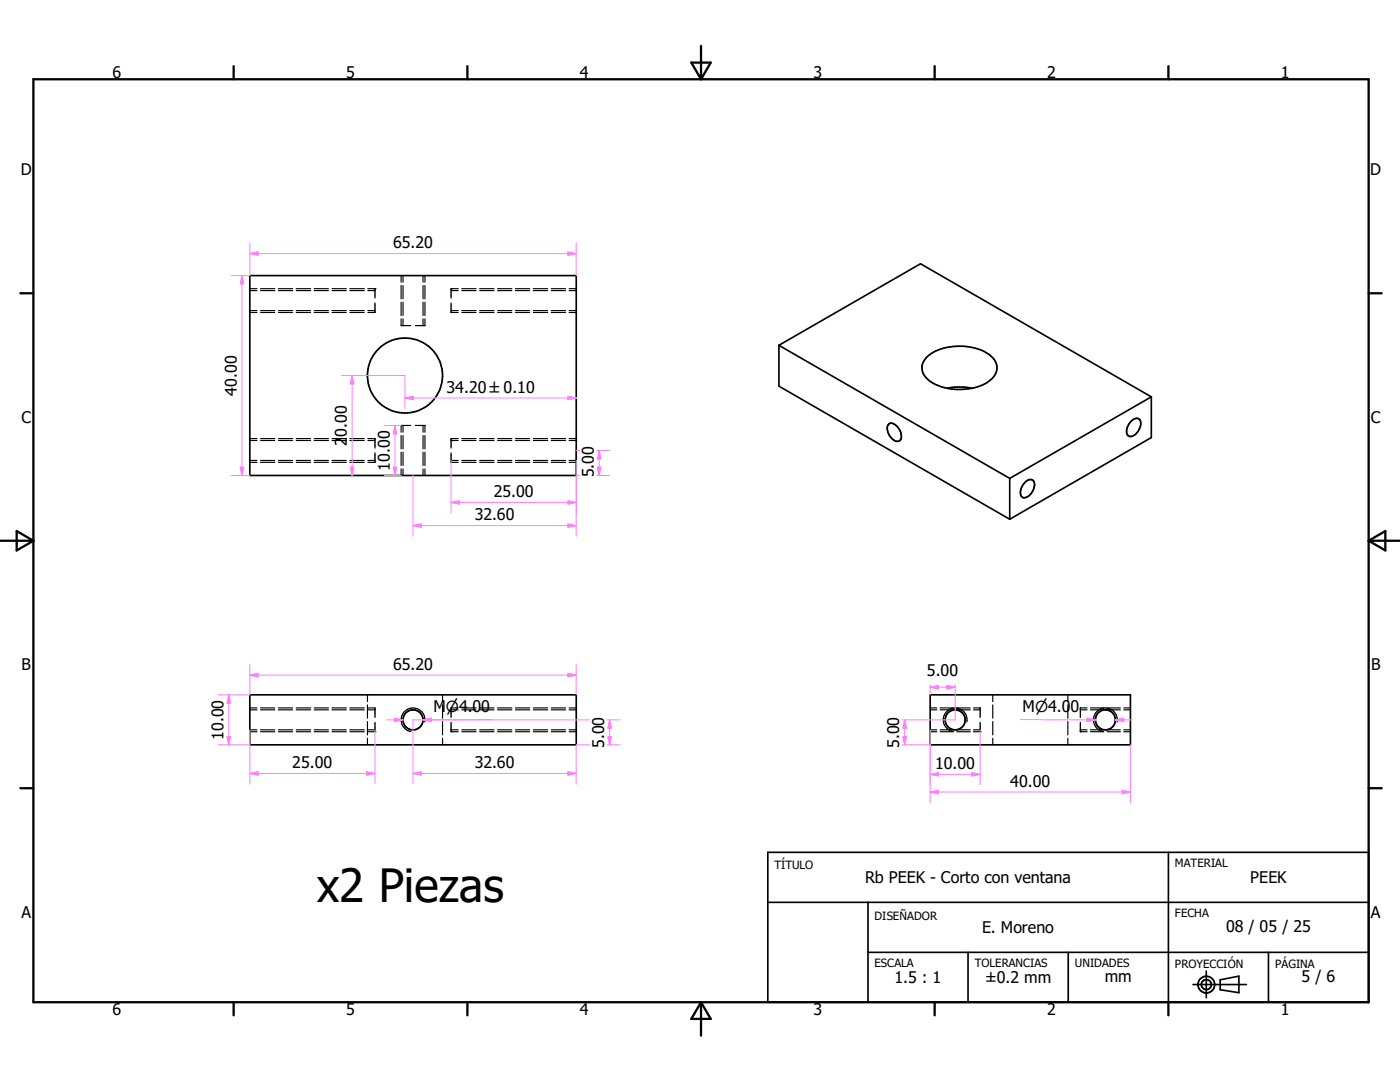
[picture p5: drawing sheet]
<svg xmlns="http://www.w3.org/2000/svg" width="279mm" height="216mm" viewBox="0 0 279 216" stroke-linecap="round" stroke-linejoin="round" font-family="sans-serif">
<g fill="none" stroke="#000" stroke-width=".33">
<path d="M49.9 55h65.1v39.9h-65.1zM155.4 68.9v8.2l46.1 26.5M155.4 68.9l46.1 26.6M155.4 68.9l28.3-16.3 46.1 26.6M185 71.2a10.9 10.9 0 0 1 10-1.6 5 5 0 0 1 4 3.6 3.7 3.7 0 0 1-2.4 3.4 11.5 11.5 0 0 1-11.1-.6 2.94 2.94 0 0 1-.5-4.8zM189 77.5a13.2 13.2 0 0 1 5 0M229.8 79.2v8.1l-28.3 16.3M229.8 79.2l-28.3 16.3M177.3 84.7a1.47 1.47 0 0 1 2.1 .8 2.05 2.05 0 0 1 .2 2.4 1.4 1.4 0 0 1-1.9-.8 2.07 2.07 0 0 1-.4-2.4zM201.5 95.5v8.1M204.6 96.2a.98 .98 0 0 1 1.1-.5 .98 .98 0 0 1 .8 .9 2.67 2.67 0 0 1-2.2 2.7 1.32 1.32 0 0 1-.4-2zM225.8 84a1.05 1.05 0 0 1 1.8 0 2.61 2.61 0 0 1-2.2 3.1 1.06 1.06 0 0 1-.5-1.5l.4-1z"/>
<path d="M49.9 138.6h65.1v10h-65.1zM185.6 138.6h40v10h-40zM153.2 170.1h119.9v29.9h-119.9zM233.2 170.1v29.9M153.2 180.1h119.9M173.2 190h99.9M173.2 180.1v19.9M193.2 190v10M213.2 190v10M238.1 196.5h10.6M240.7 193.8v5.3M243.5 195.5l3.7-.7v3.3l-3.7-.6z"/>
<path d="M253.1 190v10"/>
<circle cx="80.8" cy="74.9" r="7.5"/>
<circle cx="82.4" cy="143.6" r="2"/>
<circle cx="190.6" cy="143.6" r="2"/>
<circle cx="220.6" cy="143.6" r="2"/>
<circle cx="240.7" cy="196.5" r="1.66"/>
<circle cx="240.8" cy="196.5" r=".99"/>
</g>
<g fill="none" stroke="#000" stroke-width=".23">
<path d="M49.9 58h1.4M49.9 57.6h1.4M52 58h2.8M52 57.6h2.8M55.6 58h2.8M55.6 57.6h2.8M59.1 58h2.9M59.1 57.6h2.9M62.7 58h2.9M62.7 57.6h2.9M66.3 58h2.8M66.3 57.6h2.8"/>
<path d="M69.8 58h2.9M69.8 57.6h2.9M73.4 58h1.4M73.4 57.6h1.4M74.8 57.6h.1M74.8 57.6v1.9M80 55v1.3M80 57v2.6M80.4 55v1.3M80.4 57v2.6M84.4 55v1.3M84.4 57v2.6"/>
<path d="M84.8 55v1.3M84.8 57v2.6M90 57.6h.1M90 57.6v1.9M90 58h1.4M90 57.6h1.4M92.2 58h2.8M92.2 57.6h2.8M95.7 58h2.9M95.7 57.6h2.9M99.3 58h2.9M99.3 57.6h2.9"/>
<path d="M102.9 58h2.8M102.9 57.6h2.8M106.4 58h2.9M106.4 57.6h2.9M110 58h2.9M110 57.6h2.9M113.6 58h1.4M113.6 57.6h1.4M49.9 62h1.4M49.9 62.4h1.4M52 62h2.8M52 62.4h2.8"/>
<path d="M55.6 62h2.8M55.6 62.4h2.8M59.1 62h2.9M59.1 62.4h2.9M62.7 62h2.9M62.7 62.4h2.9M66.3 62h2.8M66.3 62.4h2.8M69.8 62h2.9M69.8 62.4h2.9M73.4 62h1.4M74.8 60.4v2h-1.4"/>
<path d="M80 60.3v2.7M80 63.6v1.4h2M80.4 60.3v2.7M80.4 63.6v1.4M84.4 60.3v2.7M84.4 63.6v1.4M84.8 60.3v2.7M84.8 63.6v1.4h-1.9M90 60.4v2h1.4M90 62h1.4M92.2 62h2.8M92.2 62.4h2.8"/>
<path d="M95.7 62h2.9M95.7 62.4h2.9M99.3 62h2.9M99.3 62.4h2.9M102.9 62h2.8M102.9 62.4h2.8M106.4 62h2.9M106.4 62.4h2.9M110 62h2.9M110 62.4h2.9M113.6 62h1.4M113.6 62.4h1.4"/>
<path d="M49.9 87.9h1.4M49.9 91.9h1.4M49.9 87.5h1.4M49.9 92.3h1.4M52 87.9h2.8M52 91.9h2.8M52 87.5h2.8M52 92.3h2.8M55.6 87.9h2.8M55.6 91.9h2.8M55.6 87.5h2.8M55.6 92.3h2.8"/>
<path d="M59.1 87.9h2.9M59.1 91.9h2.9M59.1 87.5h2.9M59.1 92.3h2.9M62.7 87.9h2.9M62.7 91.9h2.9M62.7 87.5h2.9M62.7 92.3h2.9M66.3 87.9h2.8M66.3 91.9h2.8M66.3 87.5h2.8M66.3 92.3h2.8"/>
<path d="M69.8 87.9h2.9M69.8 91.9h2.9M69.8 87.5h2.9M69.8 92.3h2.9M73.4 87.5h1.4v1.9M73.4 87.9h1.4M73.4 91.9h1.4M74.8 90.4v1.9h-1.4M80 86.9v2.7M80 90.2v2.7M80 93.6v1.3M80.4 84.9v1.3"/>
<path d="M80.4 86.9v2.7M80.4 90.2v2.7M80.4 93.6v1.3M82 84.9h-2v1.3M82.9 84.9h1.9v1.3M84.4 84.9v1.3M84.4 86.9v2.7M84.4 90.2v2.7M84.4 93.6v1.3M84.8 86.9v2.7M84.8 90.2v2.7M84.8 93.6v1.3"/>
<path d="M90 90.4v1.9h1.4M90 87.9h1.4M90 91.9h1.4M91.4 87.5h-1.4v1.9M92.2 87.9h2.8M92.2 91.9h2.8M92.2 87.5h2.8M92.2 92.3h2.8M95.7 87.9h2.9M95.7 91.9h2.9M95.7 87.5h2.9M95.7 92.3h2.9"/>
<path d="M99.3 87.9h2.9M99.3 91.9h2.9M99.3 87.5h2.9M99.3 92.3h2.9M102.9 87.9h2.8M102.9 91.9h2.8M102.9 87.5h2.8M102.9 92.3h2.8M106.4 87.9h2.9M106.4 91.9h2.9M106.4 87.5h2.9M106.4 92.3h2.9"/>
<path d="M110 87.9h2.9M110 91.9h2.9M110 87.5h2.9M110 92.3h2.9M113.6 87.9h1.4M113.6 91.9h1.4M113.6 87.5h1.4M113.6 92.3h1.4M73.3 138.6v1.4M88.3 138.6v1.4M198.1 138.6v1.4M213.1 138.6v1.4"/>
<path d="M49.9 141.6h1.4M49.9 145.6h1.4M49.9 141.3h1.4M49.9 146h1.4M52 141.6h2.8M52 145.6h2.8M52 141.3h2.8M52 146h2.8M55.6 141.6h2.8M55.6 145.6h2.8M55.6 141.3h2.8M55.6 146h2.8"/>
<path d="M59.1 141.6h2.9M59.1 145.6h2.9M59.1 141.3h2.9M59.1 146h2.9M62.7 141.6h2.9M62.7 145.6h2.9M62.7 141.3h2.9M62.7 146h2.9M66.3 141.6h2.8M66.3 145.6h2.8M66.3 141.3h2.8M66.3 146h2.8"/>
<path d="M69.8 141.6h2.9M69.8 145.6h2.9M69.8 141.3h2.9M69.8 146h2.9M73.3 140.6v2.7M73.3 144v2.6M73.3 147.3v1.3M73.4 141.6h1.4M73.4 145.6h1.4M73.4 141.3h1.4v1.9M73.4 146h1.4M74.8 146h.1"/>
<path d="M74.8 144.1v1.9M84.8 144.1a2.37 2.37 0 0 0-2-2.8 2.37 2.37 0 0 0-2.7 1.9 2.37 2.37 0 0 0 1.9 2.8M88.3 140.6v2.7M88.3 144v2.6M88.3 147.3v1.3M90 146h.1M90 141.6h1.4M90 145.6h1.4M90 146h1.4M90 144.1v1.9M91.4 141.3h-1.4v1.9M92.2 141.6h2.8"/>
<path d="M92.2 145.6h2.8M92.2 141.3h2.8M92.2 146h2.8M95.7 141.6h2.9M95.7 145.6h2.9M95.7 141.3h2.9M95.7 146h2.9M99.3 141.6h2.9M99.3 145.6h2.9M99.3 141.3h2.9M99.3 146h2.9M102.9 141.6h2.8"/>
<path d="M102.9 145.6h2.8M102.9 141.3h2.8M102.9 146h2.8M106.4 141.6h2.9M106.4 145.6h2.9M106.4 141.3h2.9M106.4 146h2.9M110 141.6h2.9M110 145.6h2.9M110 141.3h2.9M110 146h2.9M113.6 141.6h1.4"/>
<path d="M113.6 145.6h1.4M113.6 141.3h1.4M113.6 146h1.4M185.6 141.6h1.4M185.6 145.6h1.4M185.6 141.3h1.4M185.6 146h1.4M187.6 141.6h2.7M187.6 145.6h2.7M187.6 141.3h2.7M187.6 146h2.7M191 141.6h2.6"/>
<path d="M191 145.6h2.6M191 141.3h2.6M191 146h2.6M193 144.1a2.38 2.38 0 0 0-2-2.8 2.38 2.38 0 0 0-2.7 1.9 2.38 2.38 0 0 0 1.9 2.8M194.3 141.6h1.3M194.3 145.6h1.3M194.3 141.3h1.3v1.9M194.3 146h1.3M195.6 146h.1M195.6 144.1v1.9M198.1 140.6v2.7M198.1 144v2.6"/>
<path d="M198.1 147.3v1.3M213.1 140.6v2.7M213.1 144v2.6M213.1 147.3v1.3M215.6 146h.1M215.6 141.6h1.4M215.6 145.6h1.4M215.6 146h1.4M215.6 144.1v1.9M217 141.3h-1.4v1.9M217.6 141.6h2.7M217.6 145.6h2.7"/>
<path d="M217.6 141.3h2.7M217.6 146h2.7M220.9 141.6h2.7M220.9 145.6h2.7M220.9 141.3h2.7M220.9 146h2.7M223 144.1a2.38 2.38 0 0 0-2-2.8 2.38 2.38 0 0 0-2.7 1.9 2.38 2.38 0 0 0 1.9 2.8M224.3 141.6h1.3M224.3 145.6h1.3M224.3 141.3h1.3M224.3 146h1.3"/>
</g>
<g fill="none" stroke="#000" stroke-width=".46">
<path d="M6.7 15.8h266.4v184.2h-266.4zM46.6 13.2v2.6M93.3 13.2v2.6M138 12.5h3.8l-1.9 3.3zM139.9 9.2v6.6M186.5 13.2v2.6M233.2 13.2v2.6M4.1 58.5h2.6M273.1 58.5h2.6M0 107.9h6.7M3.3 106l3.4 1.9-3.4 1.9zM273.1 107.9h6.3"/>
<path d="M273.1 107.9l3.4-1.9v3.8zM4.1 157.3h2.6M273.1 157.3h2.6M46.6 200v2.6M93.3 200v2.6M139.9 200v6.6M139.9 200l1.9 3.3h-3.8zM186.5 200v2.6M233.2 200v2.6"/>
</g>
<path d="M115 89.9v5" fill="none" stroke="#000" stroke-width=".2"/>
<g fill="none" stroke="#ff80ff" stroke-width=".2">
<path d="M48.3 55v39.9M48.3 55l.3 1.6h-.7zM49.9 50.6l1.6-.3v.6zM49.9 48.5v6.5h-3.7M49.9 50.6h65.1M113.3 50.3l1.7 .3-1.7 .3zM115 48.5v6.5M68.1 74.9h12.7v6.6M70.3 74.9v20M70.3 74.9l.3 1.7h-.7zM80.8 79.4h34.2M80.8 79.4l1.7-.3v.6z"/>
<path d="M113.3 79.1l1.7 .3-1.7 .3zM46.2 94.9h3.7M47.9 93.2h.7l-.3 1.7zM69.9 93.2h.7l-.3 1.7zM76.7 84.9h3.3M76.7 94.9h3.3M78.5 93.2h.7l-.4 1.7zM78.8 84.9v10M78.8 84.9l.4 1.7h-.7zM82.4 94.9v12.1M90 91.9v10.5M113.3 99.9l1.7 .4-1.7 .3z"/>
<path d="M115 91.9v15.1M115 94.9h.6M115 89.9h.6M119.1 94.9h2.6M119.1 89.9h2.6M119.2 93.2h.7l-.3 1.7zM119.6 89.9v5M119.6 89.9l.3 1.7h-.7zM82.4 104.9l1.7-.4v.7zM82.4 104.9h32.6M90 100.3h25M90 100.3l1.7-.4v.7z"/>
<path d="M113.3 104.5l1.7 .4-1.7 .3zM45.7 138.6v10M45.7 138.6l.3 1.7h-.7zM49.9 134.7l1.6-.3v.6zM49.9 132.6v6h-6.4M49.9 134.7h65.1M113.3 134.4l1.7 .3-1.7 .3zM115 132.6v6M185.6 137.1l1.7-.3v.7zM185.6 136.6v2M185.6 137.1h5M189 136.8l1.6 .3-1.6 .4z"/>
<path d="M190.6 136.6v7h-10.6M43.5 148.6h6.4M45.3 147h.7l-.3 1.6zM49.9 154.3h24.9M49.9 154.3l1.6-.3v.7zM49.9 145.6v10.8M73.2 154l1.6 .3-1.6 .4zM74.8 145.6v10.8M77.1 143.6h3.3M78.8 143.3l1.6 .3-1.6 .4zM82.4 154.3h32.6M82.4 154.3l1.7-.3v.7z"/>
<path d="M84.4 143.6l1.7-.3v.7zM86.1 143.6h-1.7M98.3 143.6h-6.1M113.3 154l1.7 .3-1.7 .4zM117.7 143.6h-35.3v12.8M117.7 148.6h-2.7v7.8M121.2 143.6h2.6M121.2 148.6h2.6M121.3 147h.7l-.3 1.6zM121.7 143.6v5M121.7 143.6l.3 1.7h-.7zM180 148.6h5.6"/>
<path d="M180.2 147h.7l-.3 1.6zM180.6 143.6l.3 1.7h-.7zM180.6 143.6v5M185.6 158h40M185.6 158l1.7-.3v.7zM185.6 154.5l1.7-.3v.6zM185.6 145.6v14.6M185.6 154.5h10M194 154.2l1.6 .3-1.6 .3zM195.6 145.6v11M203.6 143.6h15M217 143.6h1.6"/>
<path d="M217 143.3l1.6 .3-1.6 .4zM222.6 143.6h3.3M222.6 143.6l1.7-.3v.7zM223.9 157.7l1.7 .3-1.7 .4zM225.6 148.6v11.6"/>
</g>
<g fill="#ff80ff" stroke="#ff80ff" stroke-width=".2">
<path d="M49.9 154.3l1.6-.3v.7z"/>
<path d="M73.2 154l1.6 .3-1.6 .4z"/>
<path d="M84.4 143.6l1.7-.3v.7z"/>
<path d="M78.8 143.3l1.6 .3-1.6 .4z"/>
<path d="M121.3 147h.7l-.3 1.6z"/>
<path d="M121.7 143.6l.3 1.7h-.7z"/>
<path d="M113.3 154l1.7 .3-1.7 .4z"/>
<path d="M82.4 154.3l1.7-.3v.7z"/>
<path d="M49.9 134.7l1.6-.3v.6z"/>
<path d="M113.3 134.4l1.7 .3-1.7 .3z"/>
<path d="M45.3 147h.7l-.3 1.6z"/>
<path d="M45.7 138.6l.3 1.7h-.7z"/>
<path d="M180.6 143.6l.3 1.7h-.7z"/>
<path d="M180.2 147h.7l-.3 1.6z"/>
<path d="M185.6 158l1.7-.3v.7z"/>
<path d="M223.9 157.7l1.7 .3-1.7 .4z"/>
<path d="M185.6 137.1l1.7-.3v.7z"/>
<path d="M189 136.8l1.6 .3-1.6 .4z"/>
<path d="M217 143.3l1.6 .3-1.6 .4z"/>
<path d="M222.6 143.6l1.7-.3v.7z"/>
<path d="M90 100.3l1.7-.4v.7z"/>
<path d="M113.3 99.9l1.7 .4-1.7 .3z"/>
<path d="M78.8 84.9l.4 1.7h-.7z"/>
<path d="M78.5 93.2h.7l-.4 1.7z"/>
<path d="M82.4 104.9l1.7-.4v.7z"/>
<path d="M113.3 104.5l1.7 .4-1.7 .3z"/>
<path d="M113.3 50.3l1.7 .3-1.7 .3z"/>
<path d="M49.9 50.6l1.6-.3v.6z"/>
<path d="M48.3 55l.3 1.6h-.7z"/>
<path d="M47.9 93.2h.7l-.3 1.7z"/>
<path d="M80.8 79.4l1.7-.3v.6z"/>
<path d="M113.3 79.1l1.7 .3-1.7 .3z"/>
<path d="M69.9 93.2h.7l-.3 1.7z"/>
<path d="M70.3 74.9l.3 1.7h-.7z"/>
<path d="M119.2 93.2h.7l-.3 1.7z"/>
<path d="M119.6 89.9l.3 1.7h-.7z"/>
<path d="M194 154.2l1.6 .3-1.6 .3z"/>
<path d="M185.6 154.5l1.7-.3v.6z"/>
</g>
<text font-size="9.1" x="63.2" y="179.9">x2 Piezas</text>
<g font-size="3.2">
<text x="22.5" y="15.6">6</text>
<text x="69.1" y="15.6">5</text>
<text x="115.7" y="15.6">4</text>
<text x="162.3" y="15.6">3</text>
<text x="209" y="15.6">2</text>
<text x="255.6" y="15.6">1</text>
<text x="4.1" y="35">D</text>
<text x="273.5" y="35">D</text>
<text x="78.4" y="49.6">65.20</text>
<text x="47.2" y="79" transform="rotate(-90 47.2 79)">40.00</text>
<text x="89.1" y="78.4">34.20 `0.10</text>
<text x="4.3" y="84.4">C</text>
<text x="69.2" y="88.9" transform="rotate(-90 69.2 88.9)">20.00</text>
<text x="273.6" y="84.4">C</text>
<text x="77.8" y="93.9" transform="rotate(-90 77.8 93.9)">10.00</text>
<text x="118.5" y="95.3" transform="rotate(-90 118.5 95.3)">5.00</text>
<text x="98.6" y="99.2">25.00</text>
<text x="94.7" y="103.8">32.60</text>
<text x="4.3" y="133.7">B</text>
<text x="78.4" y="133.6">65.20</text>
<text x="185" y="134.9">5.00</text>
<text x="273.6" y="133.7">B</text>
<text x="86.5" y="142">M</text>
<text x="204.1" y="142">Mn4.0</text>
<text x="213.7" y="142">0</text>
<text x="44.6" y="147.6" transform="rotate(-90 44.6 147.6)">10.00</text>
<text x="120.6" y="149.2" transform="rotate(-90 120.6 149.2)">5.00</text>
<text x="179.5" y="149.2" transform="rotate(-90 179.5 149.2)">5.00</text>
<text x="58.3" y="153.3">25.00</text>
<text x="94.7" y="153.3">32.60</text>
<text x="186.6" y="153.5">10.00</text>
<text x="201.6" y="157">40.00</text>
<text x="172.6" y="176.2">Rb PEEK - Corto con ventana</text>
<text x="249.5" y="176.2">PEEK</text>
<text x="4.3" y="183.1">A</text>
<text x="273.6" y="183.1">A</text>
<text x="196" y="186.1">E. Moreno</text>
<text x="244.7" y="186">08 / 05 / 25</text>
<text x="178.5" y="196.1">1.5 : 1</text>
<text x="196.6" y="196.1">±0.2 mm</text>
<text x="220.5" y="195.9">mm</text>
<text x="259.8" y="196">5 / 6</text>
<text x="22.5" y="202.6">6</text>
<text x="69.1" y="202.6">5</text>
<text x="115.7" y="202.6">4</text>
<text x="162.3" y="202.6">3</text>
<text x="209" y="202.6">2</text>
<text x="255.6" y="202.6">1</text>
</g>
<text font-size="3" x="89" y="142">n4.00</text>
<g font-size="2.3">
<text x="154.6" y="173.4">TÍTULO</text>
<text x="234.5" y="173.1">MATERIAL</text>
<text x="174.5" y="183.6">DISEÑADOR</text>
<text x="234.5" y="183">FECHA</text>
<text x="174.5" y="193">ESCALA</text>
<text x="194.5" y="193">TOLERANCIAS</text>
<text x="214.5" y="193">UNIDADES</text>
<text x="234.5" y="193.1">PROYECCIÓN</text>
<text x="254.5" y="193.1">PÁGINA</text>
</g>
</svg>
